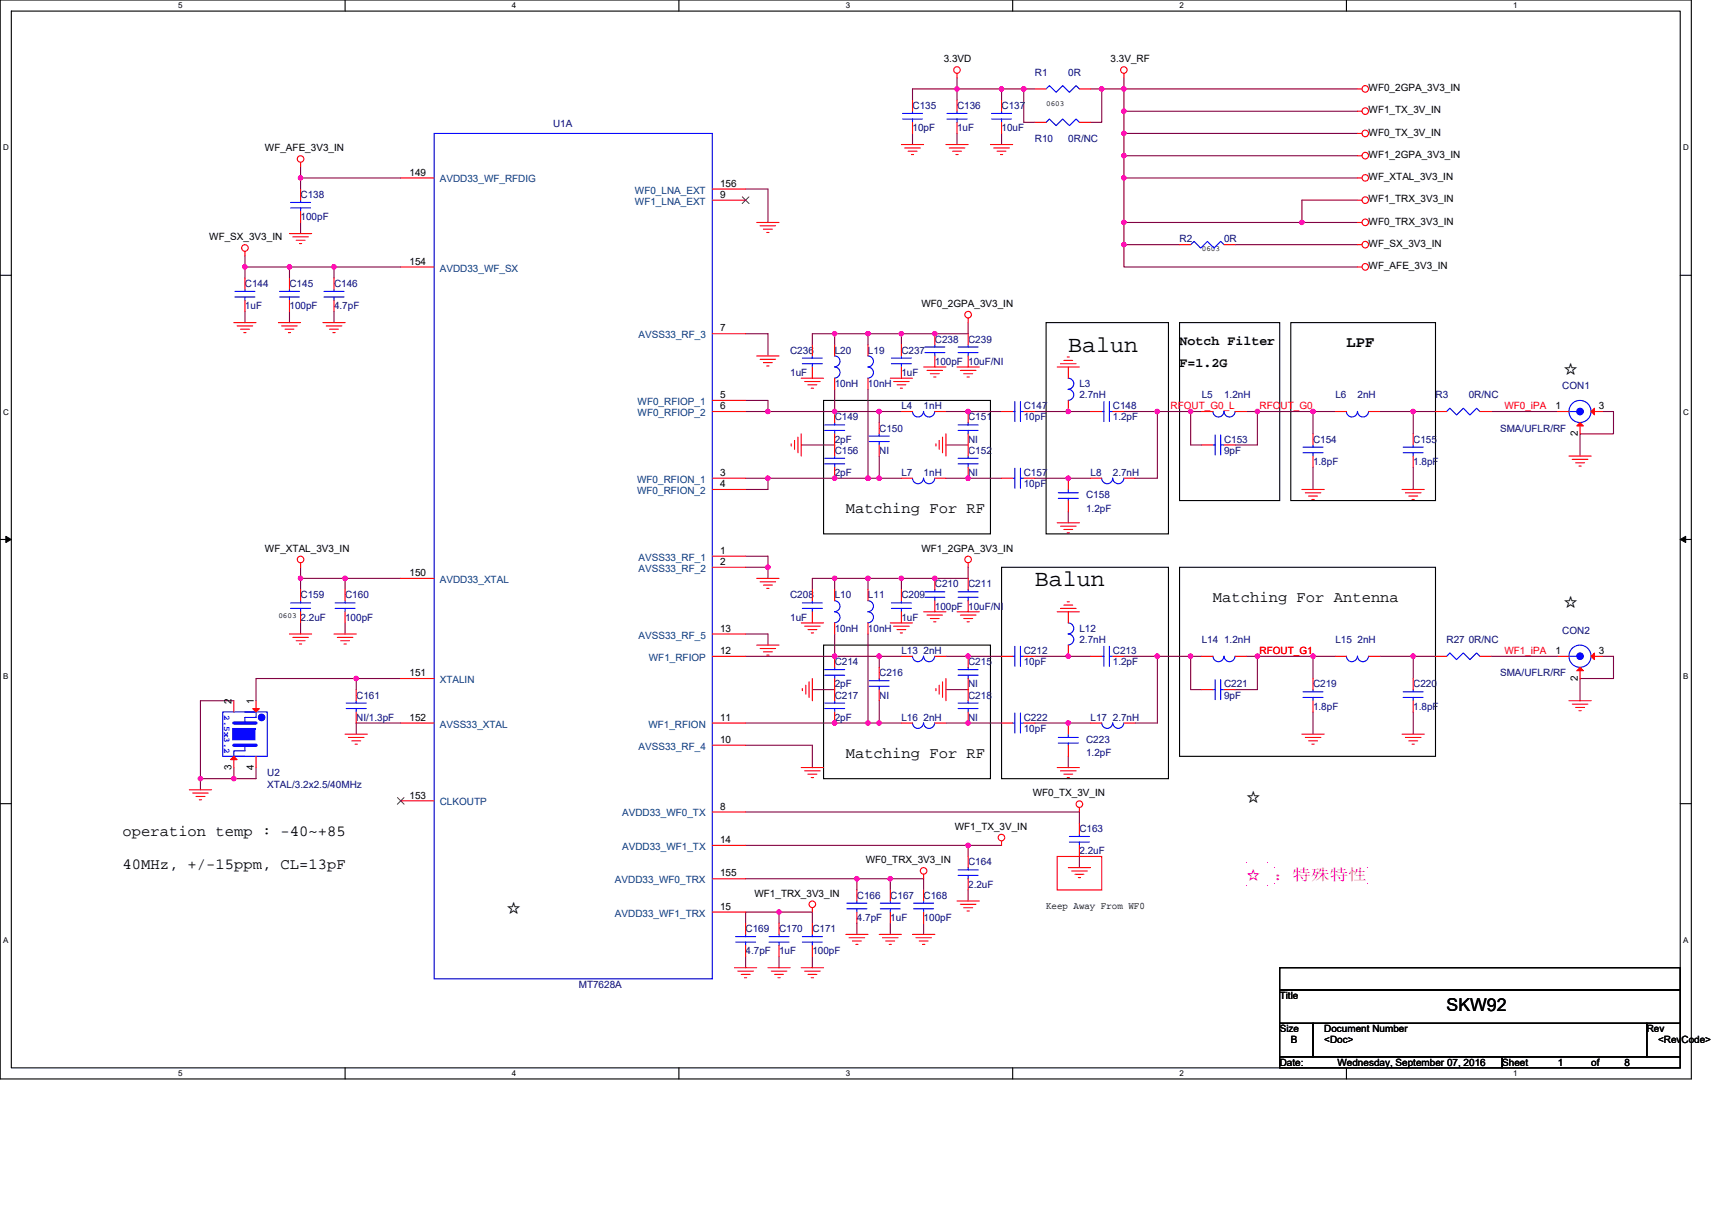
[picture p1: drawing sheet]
<svg xmlns="http://www.w3.org/2000/svg" width="297mm" height="210mm" viewBox="0 0 297 210" stroke-linecap="round" stroke-linejoin="round" font-family="sans-serif">
<path d="M0 0h293.5v187.2h-293.5zM2 1.9h289.5v183.4h-289.5z" fill="none" stroke="#000" stroke-width=".19"/>
<g fill="#fff">
<path d="M30.9 .2h.8v1.6h-.8z"/>
<path d="M30.9 185.5h.8v1.6h-.8z"/>
</g>
<path d="M59.9 0v1.9M59.9 185.3v1.9" fill="none" stroke="#000" stroke-width=".19"/>
<g fill="#fff">
<path d="M88.8 .2h.8v1.6h-.8z"/>
<path d="M88.8 185.5h.8v1.6h-.8z"/>
</g>
<path d="M117.8 0v1.9M117.8 185.3v1.9" fill="none" stroke="#000" stroke-width=".19"/>
<g fill="#fff">
<path d="M146.7 .2h.8v1.6h-.8z"/>
<path d="M146.7 185.5h.8v1.6h-.8z"/>
</g>
<path d="M175.7 0v1.9M175.7 185.3v1.9" fill="none" stroke="#000" stroke-width=".19"/>
<g fill="#fff">
<path d="M204.7 .2h.7v1.6h-.7z"/>
<path d="M204.7 185.5h.7v1.6h-.7z"/>
</g>
<path d="M233.6 0v1.9M233.6 185.3v1.9" fill="none" stroke="#000" stroke-width=".19"/>
<g fill="#fff">
<path d="M262.6 .2h.7v1.6h-.7z"/>
<path d="M262.6 185.5h.7v1.6h-.7z"/>
<path d="M.5 24.8h1v1.6h-1z"/>
<path d="M292 24.8h1v1.6h-1z"/>
<path d="M.5 70.7h1v1.5h-1z"/>
<path d="M292 70.7h1v1.5h-1z"/>
</g>
<path d="M0 47.8h2M291.5 47.8h2" fill="none" stroke="#000" stroke-width=".19"/>
<g fill="#fff">
<path d="M.5 116.5h.9v1.6h-.9z"/>
<path d="M292 116.5h.9v1.6h-.9z"/>
</g>
<path d="M0 93.6h2M291.5 93.6h2" fill="none" stroke="#000" stroke-width=".19"/>
<path d="M1 93.1l1 .5-1 .5zM291.5 93.6l1-.5v1z" fill="#000" stroke="#000" stroke-width=".17"/>
<g fill="#fff">
<path d="M.5 162.4h.9v1.5h-.9z"/>
<path d="M292 162.4h.9v1.5h-.9z"/>
</g>
<path d="M181.5 56h21.2v36.6h-21.2zM204.7 56h17.3v30.9h-17.3zM224 56h25.1v30.9h-25.1zM142.9 69.5h28.9v23.1h-28.9zM173.8 98.4h28.9v36.7h-28.9zM204.7 98.4h44.4v32.9h-44.4zM142.9 112h28.9v23.1h-28.9zM0 139.5h2M291.5 139.5h2" fill="none" stroke="#000" stroke-width=".19"/>
<path d="M183.4 148.6h7.8v5.8h-7.8z" fill="none" stroke="#f00" stroke-width=".19"/>
<g fill="#f0f">
<path d="M216.2 149.5h.1v.2h-.1z"/>
<path d="M219.8 149.5h.2v.2h-.2z"/>
<path d="M219.8 153.6h.2v.1h-.2z"/>
<path d="M216.2 153.6h.1v.1h-.1z"/>
<path d="M221 150.5h.1v.1h-.1z"/>
<path d="M237.2 150.5h.2v.1h-.2z"/>
<path d="M237.2 153.2h.2v.2h-.2z"/>
<path d="M221 153.2h.1v.2h-.1z"/>
</g>
<g fill="none" stroke="#800040" stroke-width=".19">
<path d="M166 13.5v1.9h7.8M166 17.4v-2h-7.7v2M173.8 15.4h3.8M173.8 15.4v2M177.6 15.4v5.8h2M177.6 15.4h2M189.2 15.4h2v5.8h-2M191.2 15.4h3.8M195 13.5v1.9M195 15.4v3.9h40.5M195 19.3v3.9h40.5M195 15.4h40.5"/>
<path d="M52.2 38.6v1.9M52.2 29v3.8M52.2 30.9h17.3M129.4 32.8h3.8v5.8M158.3 23.2v1.9M166 23.2v1.9M173.8 23.2v1.9M195 23.2v3.8h40.5M195 27v3.9h40.5M195 30.9v7.7h30.9M195 38.6v3.9h9.7M225.9 38.6h9.6"/>
<path d="M235.5 34.7h-9.6v3.9M42.5 54v2M42.5 46.3v2M42.5 44.4v1.9h7.7M50.2 54v2M50.2 46.3h7.8v2M50.2 46.3v2M58 46.3h11.5M58 54v2M129.4 57.9h3.8v3.9M144.8 57.9h-3.9v1.9M144.8 57.9v1.9"/>
<path d="M144.8 57.9h5.8M150.6 57.9h5.8M150.6 57.9v1.9M156.4 57.9v1.9M168 56v1.9h-11.6M195 42.5v3.8h40.5M214.3 42.5h21.2M129.4 69.5h3.8v1.9M129.4 71.4h3.8M133.2 71.4h11.6M139 77.2h5.8M144.8 67.6v3.8"/>
<path d="M144.8 71.4h7.7M150.6 67.6v15.4M152.5 71.4h3.9M152.5 71.4v1.9M152.5 79.1v3.9h-1.9M164.1 77.2h3.9M164.1 71.4h9.7M179.6 71.4h9.6M195 71.4h5.8M200.8 71.4v11.6h-3.9M200.8 71.4h5.8M206.6 71.4v5.8h1.9"/>
<path d="M206.6 71.4h1.9M216.2 71.4h2M218.2 71.4h9.6M218.2 71.4v5.8h-3.9M227.8 71.4h3.9M227.8 71.4v3.9M239.4 71.4h5.8M245.2 71.4h3.9M245.2 71.4v3.9M258.7 71.4h11.6M278 71.4h1.9v3.9h-5.8v3.8M52.2 98.4v2h7.7"/>
<path d="M129.4 96.5h3.8v1.9M129.4 98.4h3.8M129.4 83h3.8v1.9h-3.8M133.2 98.4v2M150.6 83h-17.4M152.5 83h3.9M168 98.4v2h-11.6M173.8 83h-9.7M185.4 88.8v1.9M189.2 83h-9.6M227.8 81.1v3.8M245.2 81.1v3.8"/>
<path d="M52.2 108.1v1.9M52.2 100.4v1.9M59.9 108.1v1.9M59.9 100.4v1.9M59.9 100.4h9.6M61.8 117.8h7.7M61.8 117.8v1.9M61.8 117.8h-17.4v3.8M129.4 110h3.8v2M129.4 113.9h15.4M140.9 119.7h3.9M144.8 113.9h7.7"/>
<path d="M144.8 100.4v1.9M144.8 100.4h-3.9v1.9M144.8 100.4h5.8M144.8 110v3.9M150.6 100.4h5.8M150.6 100.4v1.9M150.6 110v15.5M152.5 113.9h3.9M152.5 113.9v1.9M156.4 100.4v1.9M164.1 119.7h3.9M164.1 113.9h9.7"/>
<path d="M179.6 113.9h9.6M195 113.9h5.8M200.8 113.9v11.6h-3.9M200.8 113.9h5.8M206.6 113.9v5.8h1.9M206.6 113.9h1.9M216.2 113.9h2M218.2 113.9h9.6M218.2 113.9v5.8h-3.9M227.8 113.9v3.9M227.8 113.9h3.9M239.4 113.9h5.8"/>
<path d="M245.2 113.9h3.9M245.2 113.9v3.9M258.7 113.9h11.6M278 113.9h1.9v3.9h-5.8v3.8M34.8 135.1v2M34.8 135.1h5.8M40.6 133.2v1.9h3.8v-1.9M40.6 121.6h-5.8v13.5M69.5 125.5h-7.7v1.9M129.4 129.3h11.5v3.9M129.4 125.5h21.2M152.5 121.6v3.9h-1.9"/>
<path d="M152.5 125.5h3.9M164.1 125.5h9.7M179.6 125.5h9.6M185.4 131.3v1.9M227.8 123.5v3.9M245.2 123.5v3.9M129.4 140.9h57.9v2M129.4 146.7h38.6M129.4 152.5h19.3M135.2 158.3h-5.8v1.9M135.2 158.3v1.9M135.2 158.3h5.7v1.9"/>
<path d="M148.7 152.5v1.9M148.7 152.5h5.8M154.5 152.5v1.9M154.5 152.5h5.7v1.9M168 146.7v1.9M168 154.4v2M168 146.7h5.8M187.3 148.6v2M129.4 166v1.9M135.2 166v1.9M140.9 166v1.9M148.7 160.2v2"/>
<path d="M154.5 160.2v2M160.2 160.2v2"/>
</g>
<g fill="#f0f" stroke="#f0f" stroke-width=".19">
<circle cx="135.2" cy="158.3" r=".38"/>
<circle cx="154.5" cy="152.5" r=".38"/>
<circle cx="168" cy="146.7" r=".38"/>
<circle cx="152.5" cy="113.9" r=".38"/>
<circle cx="144.8" cy="113.9" r=".38"/>
<circle cx="150.6" cy="125.5" r=".38"/>
<circle cx="144.8" cy="125.5" r=".38"/>
<circle cx="152.5" cy="125.5" r=".38"/>
<circle cx="168" cy="113.9" r=".38"/>
<circle cx="168" cy="125.5" r=".38"/>
<circle cx="185.3" cy="113.9" r=".38"/>
<circle cx="200.8" cy="113.9" r=".38"/>
<circle cx="206.6" cy="113.9" r=".38"/>
<circle cx="218.2" cy="113.9" r=".38"/>
<circle cx="148.7" cy="152.5" r=".38"/>
<circle cx="245.2" cy="113.9" r=".38"/>
<circle cx="227.8" cy="113.9" r=".38"/>
<circle cx="185.3" cy="125.5" r=".38"/>
<circle cx="150.6" cy="100.4" r=".38"/>
<circle cx="144.8" cy="100.4" r=".38"/>
<circle cx="162.2" cy="100.4" r=".38"/>
<circle cx="156.4" cy="100.4" r=".38"/>
<circle cx="133.2" cy="98.4" r=".38"/>
<circle cx="152.5" cy="71.4" r=".38"/>
<circle cx="144.8" cy="71.4" r=".38"/>
<circle cx="150.6" cy="83" r=".38"/>
<circle cx="144.8" cy="83" r=".38"/>
<circle cx="152.5" cy="83" r=".38"/>
<circle cx="168" cy="71.4" r=".38"/>
<circle cx="168" cy="83" r=".38"/>
<circle cx="185.3" cy="71.4" r=".38"/>
<circle cx="200.8" cy="71.4" r=".38"/>
<circle cx="206.6" cy="71.4" r=".38"/>
<circle cx="218.2" cy="71.4" r=".38"/>
<circle cx="133.2" cy="71.4" r=".38"/>
<circle cx="227.8" cy="71.4" r=".38"/>
<circle cx="185.3" cy="83" r=".38"/>
<circle cx="150.6" cy="57.9" r=".38"/>
<circle cx="144.8" cy="57.9" r=".38"/>
<circle cx="162.2" cy="57.9" r=".38"/>
<circle cx="156.4" cy="57.9" r=".38"/>
<circle cx="133.2" cy="83" r=".38"/>
<circle cx="52.1" cy="30.9" r=".38"/>
<circle cx="57.9" cy="46.3" r=".38"/>
<circle cx="42.5" cy="46.3" r=".38"/>
<circle cx="50.2" cy="46.3" r=".38"/>
<circle cx="59.9" cy="100.4" r=".38"/>
<circle cx="52.1" cy="100.4" r=".38"/>
<circle cx="61.8" cy="117.7" r=".38"/>
<circle cx="40.6" cy="135.1" r=".38"/>
<circle cx="34.8" cy="135.1" r=".38"/>
<circle cx="245.2" cy="71.4" r=".38"/>
<circle cx="177.6" cy="15.4" r=".38"/>
<circle cx="166" cy="15.4" r=".38"/>
<circle cx="195" cy="15.4" r=".38"/>
<circle cx="191.1" cy="15.4" r=".38"/>
<circle cx="195" cy="19.3" r=".38"/>
<circle cx="195" cy="23.1" r=".38"/>
<circle cx="195" cy="27" r=".38"/>
<circle cx="195" cy="30.9" r=".38"/>
<circle cx="195" cy="38.6" r=".38"/>
<circle cx="225.9" cy="38.6" r=".38"/>
<circle cx="195" cy="42.4" r=".38"/>
<circle cx="173.8" cy="15.4" r=".38"/>
</g>
<g fill="none" stroke="#f00" stroke-width=".19">
<path d="M158.3 17.4v1.9M166 12.7v.8M166 17.4v1.9M173.8 17.4v1.9M179.6 15.4h1.9M187.3 15.4h1.9M195 12.7v.8M235.5 15.4h.8M235.5 19.3h.8M52.2 28.2v.8M52.2 32.8v1.9M52.2 36.7v1.9"/>
<path d="M69.5 30.9h5.8M123.6 32.8h5.8M123.6 34.7h5.8M131.3 38.6h3.9M131.9 39.2h2.7M132.5 39.8h1.5M156.4 25.1h3.8M157 25.7h2.7M157.6 26.2h1.5M158.1 26.8h.4M158.3 21.2v2M164.1 25.1h3.9"/>
<path d="M164.7 25.7h2.7M165.3 26.2h1.5M165.9 26.8h.3M166 21.2v2M171.8 25.1h3.9M172.4 25.7h2.7M173 26.2h1.5M173.6 26.8h.4M173.8 21.2v2M179.6 21.2h1.9M187.3 21.2h1.9M235.5 23.2h.8"/>
<path d="M235.5 30.9h.8M235.5 27h.8M235.5 38.6h.8M235.5 34.7h.8M40.6 56h3.8M41.1 56.6h2.8M41.7 57.1h1.6M42.3 57.7h.4M42.5 43.6v.8M42.5 48.3v1.9M42.5 52.1v1.9M48.3 56h3.9"/>
<path d="M48.9 56.6h2.7M49.5 57.1h1.5M50 57.7h.4M50.2 40.5h3.9M50.2 48.3v1.9M50.2 52.1v1.9M50.8 41.1h2.7M51.4 41.7h1.5M52 42.3h.3M56 56h3.9M56.6 56.6h2.7M57.2 57.1h1.5"/>
<path d="M57.8 57.7h.3M58 48.3v1.9M58 52.1v1.9M69.5 46.3h5.8M123.6 57.9h5.8M133 40.3h.4M140.9 59.8v2M144.8 59.8v2M150.6 59.8v2M156.4 59.8v2M162.2 57.9v1.9M168 55.2v.8"/>
<path d="M168 57.9v1.9M204.7 42.5h1.9M212.4 42.5h1.9M235.5 42.5h.8M235.5 46.3h.8M123.6 69.5h5.8M123.6 71.4h5.8M131.3 61.8h3.9M131.9 62.4h2.7M132.5 62.9h1.5M133 63.5h.4M137.3 77v.4"/>
<path d="M137.9 76.4v1.6M138.4 75.9v2.7M139 65.6h3.9M139 75.3v3.8M139.6 66.2h2.7M140.2 66.8h1.5M140.8 67.4h.4M140.9 63.7v1.9M144.8 65.6v2M144.8 75.3v3.8M144.8 71.4v1.9M150.6 65.6v2"/>
<path d="M152.5 73.3v2M152.5 77.2v1.9M154.5 65.6h3.8M155 66.2h2.8M155.6 66.8h1.6M156.2 67.4h.4M156.4 71.4h1.9M156.4 63.7v1.9M160.2 63.7h3.9M160.8 64.3h2.7M161.4 64.9h1.6M162 65.4h.4"/>
<path d="M162.2 61.8v1.9M162.2 71.4h1.9M162.4 77v.4M163 76.4v1.6M163.5 75.9v2.7M164.1 75.3v3.8M166 63.7h3.9M166.6 64.3h2.7M167.2 64.9h1.6M167.8 65.4h.4M168 61.8v1.9M168 75.3v3.8"/>
<path d="M168 71.4v1.9M173.8 71.4h1.9M177.6 71.4h2M183.4 63.7h3.9M184 63.1h2.7M184.6 62.5h1.5M185.2 62h.3M185.4 69.5v1.9M185.4 63.7v1.9M189.2 71.4h2M193.1 71.4h1.9M208.5 71.4h2"/>
<path d="M208.5 77.2h2M212.4 77.2h1.9M214.3 71.4h1.9M227.8 75.3v1.9M227.8 79.1v2M231.7 71.4h1.9M237.5 71.4h1.9M245.2 75.3v1.9M245.2 79.1v2M249.1 71.4h1.9M256.8 71.4h1.9M270.3 71.4h1.9"/>
<path d="M272.2 79.1h3.9M272.8 79.7h2.7M274.1 73.3v2M276.1 71.4h1.9M52.2 97.7v.7M123.6 83h5.8M123.6 84.9h5.8M123.6 96.5h5.8M123.6 98.4h5.8M144.8 81.1v1.9M156.4 83h1.9M162.2 83h1.9"/>
<path d="M168 97.7v.7M168 81.1v1.9M173.8 83h1.9M177.6 83h2M183.4 90.7h3.9M184 91.3h2.7M184.6 91.9h1.5M185.2 92.5h.3M185.4 86.9v1.9M185.4 83v1.9M189.2 83h2M195 83h1.9"/>
<path d="M225.9 84.9h3.9M226.5 85.5h2.7M227.1 86.1h1.5M227.6 86.7h.4M243.3 84.9h3.8M243.8 85.5h2.7M244.4 86.1h1.6M245 86.7h.4M273.4 80.3h1.5M274 80.9h.3M50.2 110h3.9M50.8 110.6h2.7"/>
<path d="M51.4 111.2h1.5M52 111.8h.3M52.2 102.3v1.9M52.2 106.2v1.9M58 110h3.8M58.5 110.6h2.7M59.1 111.2h1.5M59.7 111.8h.4M59.9 102.3v1.9M59.9 106.2v1.9M61.8 119.7v1.9M69.5 117.8h5.8"/>
<path d="M69.5 100.4h5.8M123.6 110h5.8M123.6 113.9h5.8M131.3 100.4h3.9M131.3 112h3.9M131.9 101h2.7M131.9 112.5h2.7M132.5 101.5h1.5M132.5 113.1h1.5M133 102.1h.4M133 113.7h.4M139 108.1h3.9"/>
<path d="M139.2 119.5v.4M139.6 108.7h2.7M139.8 118.9v1.6M140.2 109.3h1.5M140.4 118.3v2.7M140.8 109.8h.4M140.9 117.8v3.8M140.9 102.3v1.9M140.9 106.2v1.9M144.8 117.8v3.8M144.8 113.9v1.9M144.8 108.1v1.9"/>
<path d="M144.8 102.3v1.9M150.6 108.1v1.9M150.6 102.3v1.9M152.5 115.8v2M152.5 119.7v1.9M154.5 108.1h3.8M155 108.7h2.8M155.6 109.3h1.6M156.2 109.8h.4M156.4 113.9h1.9M156.4 102.3v1.9M156.4 106.2v1.9"/>
<path d="M160.2 106.2h3.9M160.8 106.7h2.7M161.4 107.3h1.6M162 107.9h.4M162.2 100.4v1.9M162.2 104.2v2M162.2 113.9h1.9M162.4 119.5v.4M163 118.9v1.6M163.5 118.3v2.7M164.1 117.8v3.8M166 106.2h3.9"/>
<path d="M166.6 106.7h2.7M167.2 107.3h1.6M167.8 107.9h.4M168 100.4v1.9M168 104.2v2M168 117.8v3.8M168 113.9v1.9M173.8 113.9h1.9M177.6 113.9h2M183.4 106.2h3.9M184 105.6h2.7M184.6 105h1.5"/>
<path d="M185.2 104.4h.3M185.4 112v1.9M185.4 106.2v1.9M189.2 113.9h2M193.1 113.9h1.9M208.5 113.9h2M208.5 119.7h2M212.4 119.7h1.9M214.3 113.9h1.9M227.8 117.8v1.9M231.7 113.9h1.9M237.5 113.9h1.9"/>
<path d="M245.2 117.8v1.9M249.1 113.9h1.9M256.8 113.9h1.9M270.3 113.9h1.9M274.1 115.8v2M276.1 113.9h1.9M32.8 137.1h3.9M33.4 137.6h2.7M34 138.2h1.6M34.6 138.8h.4M40.6 121.6v1.9M40.6 131.3v1.9"/>
<path d="M44.4 121.6v1.9M44.4 131.3v1.9M59.9 127.4h3.8M60.4 128h2.8M61 128.6h1.6M61.6 129.1h.4M61.8 123.5v2M69.5 139h5.8M69.5 125.5h5.8M123.6 125.5h5.8M123.6 129.3h5.8M139 133.2h3.9"/>
<path d="M139.6 133.8h2.7M140.2 134.3h1.5M140.8 134.9h.4M144.8 123.5v2M156.4 125.5h1.9M162.2 125.5h1.9M168 123.5v2M173.8 125.5h1.9M177.6 125.5h2M183.4 133.2h3.9M184 133.8h2.7M184.6 134.3h1.5"/>
<path d="M185.2 134.9h.3M185.4 129.3v2M185.4 125.5v1.9M189.2 125.5h2M195 125.5h1.9M225.9 127.4h3.9M226.5 128h2.7M227.1 128.6h1.5M227.6 129.1h.4M227.8 121.6v1.9M243.3 127.4h3.8M243.8 128h2.7"/>
<path d="M244.4 128.6h1.6M245 129.1h.4M245.2 121.6v1.9M272.2 121.6h3.9M272.8 122.2h2.7M273.4 122.8h1.5M274 123.3h.3M123.6 140.9h5.8M123.6 146.7h5.8M123.6 152.5h5.8M123.6 158.3h5.8M140.9 157.5v.8"/>
<path d="M148.7 154.4v2M148.7 158.3v1.9M154.5 154.4v2M154.5 158.3v1.9M160.2 151.7v.8M160.2 154.4v2M160.2 158.3v1.9M166 156.4h3.9M166.6 156.9h2.7M167.2 157.5h1.6M167.8 158.1h.4M168 148.6v2"/>
<path d="M168 152.5v1.9M173.8 145.9v.8M185.4 150.6h3.8M185.9 151.2h2.7M186.5 151.7h1.6M187.1 152.3h.4M187.3 142.9v1.9M187.3 146.7v1.9M187.3 140.1v.8M127.4 167.9h3.9M128 168.5h2.7M128.6 169.1h1.6"/>
<path d="M129.2 169.7h.4M129.4 160.2v2M129.4 164.1v1.9M133.2 167.9h3.9M133.8 168.5h2.7M134.4 169.1h1.5M135 169.7h.4M135.2 160.2v2M135.2 164.1v1.9M139 167.9h3.9M139.6 168.5h2.7M140.2 169.1h1.5"/>
<path d="M140.8 169.7h.4M140.9 160.2v2M140.9 164.1v1.9M146.7 162.2h3.9M147.3 162.7h2.7M147.9 163.3h1.6M148.5 163.9h.4M152.5 162.2h3.9M153.1 162.7h2.7M153.7 163.3h1.5M154.3 163.9h.4M158.3 162.2h3.9"/>
<path d="M158.9 162.7h2.7M159.5 163.3h1.5M160.1 163.9h.4"/>
<circle cx="166" cy="12.1" r=".57"/>
<circle cx="195" cy="12.1" r=".57"/>
<circle cx="236.9" cy="19.3" r=".57"/>
<circle cx="236.9" cy="15.4" r=".57"/>
<circle cx="52.2" cy="27.6" r=".57"/>
<circle cx="236.9" cy="27" r=".57"/>
<circle cx="236.9" cy="23.2" r=".57"/>
<circle cx="236.9" cy="34.7" r=".57"/>
<circle cx="236.9" cy="38.6" r=".57"/>
<circle cx="236.9" cy="30.9" r=".57"/>
<circle cx="42.5" cy="43" r=".57"/>
<circle cx="168" cy="54.6" r=".57"/>
<circle cx="236.9" cy="42.5" r=".57"/>
<circle cx="236.9" cy="46.3" r=".57"/>
<circle cx="52.2" cy="97.1" r=".57"/>
<circle cx="168" cy="97.1" r=".57"/>
<circle cx="187.3" cy="139.5" r=".57"/>
<circle cx="140.9" cy="156.9" r=".57"/>
<circle cx="160.3" cy="151.1" r=".57"/>
<circle cx="173.8" cy="145.3" r=".57"/>
</g>
<path d="M222 167.9h69.5v3.9h-69.5zM222 171.8h69.5v5.8h-69.5zM222 177.6h5.8v5.8h-5.8zM227.8 177.6h57.9v5.8h-57.9zM285.7 177.6h5.8v5.8h-5.8zM222 183.4h38.6v1.9h-38.6zM260.6 183.4h30.9v1.9h-30.9z" fill="none" stroke="#000" stroke-width=".19"/>
<g fill="none" stroke="#00f" stroke-width=".19">
<path d="M156.6 19.7h3.5M158.3 19.3v.4M164.3 19.7h3.5M166 19.3v.4M172 19.7h3.5M173.8 19.3v.4M181.5 15.4l.6-.5 1.1 1.1 1.2-1.1 1.1 1.1 1.2-1.1 .6 .5M50.4 36.1h3.5M50.4 35.1h3.5M52.2 34.7v.4M52.2 36.1v.6M75.3 23.2h48.3v146.7h-48.3z"/>
<path d="M156.6 20.7h3.5M158.3 20.7v.5M164.3 20.7h3.5M166 20.7v.5M172 20.7h3.5M173.8 20.7v.5M181.5 21.2l.6-.5 1.1 1.1 1.2-1.1 1.1 1.1 1.2-1.1 .6 .5M40.8 51.5h3.4M40.8 50.6h3.4M42.5 50.2v.4M42.5 51.5v.6M48.5 51.5h3.5"/>
<path d="M48.5 50.6h3.5M50.2 50.2v.4M50.2 51.5v.6M56.2 51.5h3.5M56.2 50.6h3.5M58 50.2v.4M58 51.5v.6M162.2 59.8v.4M168 59.8v.4M206.6 42.5l.6-.6 1.1 1.2 1.2-1.2 1.1 1.2 1.2-1.2 .6 .6M139.2 63.1h3.5M139.2 62.1h3.5"/>
<path d="M140.9 61.8v.3M140.9 63.1v.6M143.1 79.5h3.5M143.1 74.7h3.5M143.1 73.7h3.5M144.8 61.8a.96 .96 0 0 1 1 .9 .96 .96 0 0 1-1 1 .96 .96 0 0 1 1 1 .96 .96 0 0 1-1 .9M144.8 79.1v.4M144.8 73.3v.4M144.8 74.7v.6M150.6 61.8a.96 .96 0 0 1 1 .9 .96 .96 0 0 1-1 1 .96 .96 0 0 1 1 1 .96 .96 0 0 1-1 .9M150.8 76.6h3.5M150.8 75.7h3.5"/>
<path d="M152.5 75.3v.4M152.5 76.6v.6M154.7 63.1h3.4M154.7 62.1h3.4M156.4 61.8v.3M156.4 63.1v.6M158.3 71.4a.95 .95 0 0 0 1 1 .95 .95 0 0 0 .9-1 .97 .97 0 0 0 1 1 .97 .97 0 0 0 1-1M160.5 61.2h3.4M160.5 60.2h3.4M162.2 61.2v.6M166.2 61.2h3.5M166.2 60.2h3.5"/>
<path d="M166.2 79.5h3.5M166.2 74.7h3.5M166.2 73.7h3.5M168 61.2v.6M168 79.1v.4M168 73.3v.4M168 74.7v.6M175.7 71.4h.4M176.1 69.7v3.5M177.1 71.4h.5M177.1 69.7v3.5M185.3 67.6a.95 .95 0 0 1 1 .9 .95 .95 0 0 1-1 1"/>
<path d="M185.3 65.6a.95 .95 0 0 1 1 1 .95 .95 0 0 1-1 .9M191.2 71.4h.3M191.5 69.7v3.5M192.5 71.4h.6M192.5 69.7v3.5M210.5 71.4a.95 .95 0 0 0 .9 1 .95 .95 0 0 0 1-1 .96 .96 0 0 0 .9 1 .96 .96 0 0 0 1-1M210.5 77.2h.3M210.8 75.5v3.5M211.8 77.2h.6M211.8 75.5v3.5M226.1 78.6h3.4M226.1 77.6h3.4"/>
<path d="M227.8 77.2v.4M227.8 78.6v.5M233.6 71.4a.95 .95 0 0 0 1 1 .95 .95 0 0 0 .9-1 .96 .96 0 0 0 1 1 .96 .96 0 0 0 .9-1M243.5 78.6h3.4M243.5 77.6h3.4M245.2 77.2v.4M245.2 78.6v.5M251 71.4l.6-.6 1.1 1.2 1.2-1.2 1.1 1.2 1.2-1.2 .6 .6M272.2 71.4h1.4M143.1 80.5h3.5M144.8 80.5v.6M158.3 83a.95 .95 0 0 0 1 .9 .95 .95 0 0 0 .9-.9 .97 .97 0 0 0 1 .9 .97 .97 0 0 0 1-.9"/>
<path d="M166.2 80.5h3.5M168 80.5v.6M175.7 83h.4M176.1 81.3v3.4M177.1 83h.5M177.1 81.3v3.4M183.6 85.5h3.5M183.6 86.5h3.5M185.4 86.5v.4M185.4 84.9v.6M191.2 83a.95 .95 0 0 0 .9 .9 .95 .95 0 0 0 1-.9 .96 .96 0 0 0 .9 .9 .96 .96 0 0 0 1-.9M50.4 105.6h3.5"/>
<path d="M50.4 104.6h3.5M52.2 104.2v.4M52.2 105.6v.6M58.1 105.6h3.5M58.1 104.6h3.5M59.9 104.2v.4M59.9 105.6v.6M139.2 105.6h3.5M139.2 104.6h3.5M140.9 104.2v.4M140.9 105.6v.6M143.1 117.2h3.5"/>
<path d="M143.1 116.2h3.5M144.8 106.2a.95 .95 0 0 1 1 .9 .95 .95 0 0 1-1 1M144.8 104.2a.95 .95 0 0 1 1 1 .95 .95 0 0 1-1 1M144.8 115.8v.4M144.8 117.2v.6M150.6 106.2a.95 .95 0 0 1 1 .9 .95 .95 0 0 1-1 1M150.6 104.2a.95 .95 0 0 1 1 1 .95 .95 0 0 1-1 1M150.8 119.1h3.5M150.8 118.1h3.5M152.5 117.8v.3M152.5 119.1v.6M154.7 105.6h3.4"/>
<path d="M154.7 104.6h3.4M156.4 104.2v.4M156.4 105.6v.6M158.3 113.9a.95 .95 0 0 0 1 .9 .95 .95 0 0 0 .9-.9 .97 .97 0 0 0 1 .9 .97 .97 0 0 0 1-.9M160.5 103.7h3.4M160.5 102.7h3.4M162.2 102.3v.4M162.2 103.7v.5M166.2 103.7h3.5M166.2 102.7h3.5M166.2 117.2h3.5M166.2 116.2h3.5"/>
<path d="M168 102.3v.4M168 103.7v.5M168 115.8v.4M168 117.2v.6M175.7 113.9h.4M176.1 112.2v3.4M177.1 113.9h.5M177.1 112.2v3.4M185.3 110a.95 .95 0 0 1 1 1 .95 .95 0 0 1-1 .9M185.3 108.1a.95 .95 0 0 1 1 1 .95 .95 0 0 1-1 .9M191.2 113.9h.3M191.5 112.2v3.4"/>
<path d="M192.5 113.9h.6M192.5 112.2v3.4M210.5 113.9a.95 .95 0 0 0 .9 .9 .95 .95 0 0 0 1-.9 .96 .96 0 0 0 .9 .9 .96 .96 0 0 0 1-.9M210.5 119.7h.3M210.8 117.9v3.5M211.8 119.7h.6M211.8 117.9v3.5M227.8 119.7v.4M233.6 113.9a.95 .95 0 0 0 1 .9 .95 .95 0 0 0 .9-.9 .96 .96 0 0 0 1 .9 .96 .96 0 0 0 .9-.9M245.2 119.7v.4M251 113.9l.6-.6 1.1 1.2 1.2-1.2 1.1 1.2 1.2-1.2 .6 .6M272.2 113.9h1.4"/>
<path d="M38.6 123.5h7.8v7.8h-7.8zM42.5 123.5h1.9v1h-1.9v1M42.5 129.3v1h-1.9v1h1.9M60.1 123h3.4M60.1 122h3.4M61.8 121.6v.4M61.8 123v.5M143.1 123h3.5M143.1 122h3.5M144.8 121.6v.4M144.8 123v.5M158.3 125.5a.95 .95 0 0 0 1 .9 .95 .95 0 0 0 .9-.9 .97 .97 0 0 0 1 .9 .97 .97 0 0 0 1-.9"/>
<path d="M166.2 123h3.5M166.2 122h3.5M168 121.6v.4M168 123v.5M175.7 125.5h.4M176.1 123.7v3.5M177.1 125.5h.5M177.1 123.7v3.5M183.6 128h3.5M183.6 128.9h3.5M185.4 128.9v.4M185.4 127.4v.6"/>
<path d="M191.2 125.5a.95 .95 0 0 0 .9 .9 .95 .95 0 0 0 1-.9 .96 .96 0 0 0 .9 .9 .96 .96 0 0 0 1-.9M226.1 121h3.4M226.1 120.1h3.4M227.8 121v.6M243.5 121h3.4M243.5 120.1h3.4M245.2 121v.6M146.9 157.7h3.5M146.9 156.7h3.5M148.7 156.4v.3M148.7 157.7v.6M152.7 157.7h3.5"/>
<path d="M152.7 156.7h3.5M154.5 156.4v.3M154.5 157.7v.6M158.5 157.7h3.5M158.5 156.7h3.5M160.2 156.4v.3M160.2 157.7v.6M166.2 151.9h3.5M166.2 151h3.5M168 150.6v.4M168 151.9v.6M185.5 146.1h3.5"/>
<path d="M185.5 145.2h3.5M187.3 144.8v.4M187.3 146.1v.6M127.6 163.5h3.5M127.6 162.5h3.5M129.4 162.2v.3M129.4 163.5v.6M133.4 163.5h3.5M133.4 162.5h3.5M135.2 162.2v.3M135.2 163.5v.6M139.2 163.5h3.5"/>
<path d="M139.2 162.5h3.5M140.9 162.2v.3M140.9 163.5v.6"/>
<circle cx="274.1" cy="71.4" r="1.92"/>
<circle cx="274.1" cy="113.9" r="1.92"/>
</g>
<g fill="#00f" stroke="#00f" stroke-width=".19">
<path d="M40.4 126.4v2h3.8v-2z" fill-rule="evenodd"/>
<circle cx="45.4" cy="124.5" r=".57"/>
<circle cx="274.1" cy="71.4" r=".57"/>
<circle cx="274.1" cy="113.9" r=".57"/>
</g>
<path d="M40.6 125.5h3.8M40.6 129.3h3.8" fill="none" stroke="#00f" stroke-width=".57"/>
<g fill="#f00" stroke="#f00" stroke-width=".19">
<path d="M43.9 123h1.1l-.6 .5z"/>
<path d="M40 131.8l.6-.5 .5 .5z"/>
<path d="M273.6 73.9l.5-.6 .6 .6z"/>
<path d="M276.1 71.4l.5-.6v1.2z"/>
<path d="M273.6 116.4l.5-.6 .6 .6z"/>
<path d="M276.1 113.9l.5-.6v1.2z"/>
</g>
<path d="M128.8 34.2l1.2 1.1M129.9 34.2l-1.1 1.1M69 138.4l1.1 1.2M70.1 138.4l-1.2 1.2" fill="none" stroke="#804000" stroke-width=".17"/>
<g font-size="4">
<text x="185.4" y="61.2">Balun</text>
<text x="179.6" y="101.7">Balun</text>
</g>
<text font-size="3.1" x="251" y="175.5">SKW92</text>
<g font-size="3">
<text x="271.2" y="65">☆</text>
<text x="271.2" y="105.6">☆</text>
<text x="216.2" y="139.3">☆</text>
<text x="87.9" y="158.6">☆</text>
</g>
<text font-size="3" fill="#f0f" x="216.2" y="152.9">☆</text>
<g font-size="2.7">
<text x="233.6" y="60.2">LPF</text>
<text x="146.7" y="89">Matching For RF</text>
<text x="210.5" y="104.5">Matching For Antenna</text>
<text x="146.7" y="131.5">Matching For RF</text>
<text x="21.3" y="145">operation temp : -40~+85</text>
<text x="21.3" y="150.8">40MHz, +/-15ppm, CL=13pF</text>
</g>
<text font-size="2.7" fill="#f0f" x="221.1" y="152.7">：特殊特性</text>
<g font-size="2.3">
<text x="204.7" y="59.8">Notch Filter</text>
<text x="204.7" y="63.7">F=1.2G</text>
</g>
<g font-size="1.7">
<text x="163.7" y="10.8">3.3VD</text>
<text x="192.7" y="10.8">3.3V_RF</text>
<text x="237.5" y="15.8">WF0_2GPA_3V3_IN</text>
<text x="237.5" y="19.7">WF1_TX_3V_IN</text>
<text x="237.5" y="23.5">WF0_TX_3V_IN</text>
<text x="46" y="26.2">WF_AFE_3V3_IN</text>
<text x="237.5" y="27.4">WF1_2GPA_3V3_IN</text>
<text x="71.1" y="30.5">149</text>
<text x="124.9" y="32.4">156</text>
<text x="124.9" y="34.3">9</text>
<text x="237.5" y="31.3">WF_XTAL_3V3_IN</text>
<text x="237.5" y="35.1">WF1_TRX_3V3_IN</text>
<text x="36.3" y="41.7">WF_SX_3V3_IN</text>
<text x="237.5" y="39">WF0_TRX_3V3_IN</text>
<text x="71.1" y="45.9">154</text>
<text x="237.5" y="42.8">WF_SX_3V3_IN</text>
<text x="237.5" y="46.7">WF_AFE_3V3_IN</text>
<text x="159.9" y="53.3">WF0_2GPA_3V3_IN</text>
<text x="124.9" y="57.5">7</text>
<text x="124.9" y="69.1">5</text>
<text x="124.9" y="71">6</text>
<text x="269.9" y="71">1</text>
<text x="277.4" y="71">3</text>
<text x="273.7" y="75.6" transform="rotate(-90 273.7 75.6)">2</text>
<text x="124.9" y="82.6">3</text>
<text x="124.9" y="84.5">4</text>
<text x="46" y="95.7">WF_XTAL_3V3_IN</text>
<text x="159.9" y="95.7">WF1_2GPA_3V3_IN</text>
<text x="71.1" y="100">150</text>
<text x="124.9" y="96.1">1</text>
<text x="124.9" y="98">2</text>
<text x="124.9" y="113.5">12</text>
<text x="124.9" y="109.6">13</text>
<text x="269.9" y="113.5">1</text>
<text x="277.4" y="113.5">3</text>
<text x="71.1" y="117.3">151</text>
<text x="273.7" y="118.1" transform="rotate(-90 273.7 118.1)">2</text>
<text x="40.2" y="122.2" transform="rotate(-90 40.2 122.2)">2</text>
<text x="44" y="122.2" transform="rotate(-90 44 122.2)">1</text>
<text x="71.1" y="125.1">152</text>
<text x="124.9" y="125.1">11</text>
<text x="124.9" y="128.9">10</text>
<text x="40.2" y="133.6" transform="rotate(-90 40.2 133.6)">3</text>
<text x="44" y="133.6" transform="rotate(-90 44 133.6)">4</text>
<text x="71.1" y="138.6">153</text>
<text x="124.9" y="140.5">8</text>
<text x="165.7" y="144">WF1_TX_3V_IN</text>
<text x="179.2" y="138.2">WF0_TX_3V_IN</text>
<text x="124.9" y="146.3">14</text>
<text x="150.2" y="149.8">WF0_TRX_3V3_IN</text>
<text x="124.9" y="152.1">155</text>
<text x="130.9" y="155.6">WF1_TRX_3V3_IN</text>
<text x="124.9" y="157.9">15</text>
<text x="181.5" y="157.7">Keep Away From WF0</text>
<text x="222" y="173.4">Title</text>
<text x="222" y="179.1">Size</text>
<text x="229.8" y="179.1">Document Number</text>
<text x="285.7" y="179.1">Rev</text>
<text x="222" y="184.9">Date:</text>
<text x="224" y="181.1">B</text>
<text x="229.8" y="181.1">&lt;Doc&gt;</text>
<text x="232.1" y="184.9">Wednesday, September 07, 2016</text>
<text x="260.6" y="184.9">Sheet</text>
<text x="270.3" y="184.9">1</text>
<text x="276.1" y="184.9">of</text>
<text x="281.9" y="184.9">8</text>
<text x="287.7" y="181.1">&lt;RevCode&gt;</text>
</g>
<g font-size="1.7" fill="#000080">
<text x="179.6" y="13.1">R1</text>
<text x="185.4" y="13.1">0R</text>
<text x="96" y="22">U1A</text>
<text x="158.3" y="18.9">C135</text>
<text x="158.3" y="22.8">10pF</text>
<text x="166" y="18.9">C136</text>
<text x="166" y="22.8">1uF</text>
<text x="173.8" y="18.9">C137</text>
<text x="173.8" y="22.8">10uF</text>
<text x="179.6" y="24.7">R10</text>
<text x="185.4" y="24.7">0R/NC</text>
<text x="52.2" y="34.4">C138</text>
<text x="52.2" y="38.2">100pF</text>
<text x="204.7" y="42.1">R2</text>
<text x="212.4" y="42.1">0R</text>
<text x="42.5" y="49.8">C144</text>
<text x="42.5" y="53.7">1uF</text>
<text x="50.2" y="49.8">C145</text>
<text x="50.2" y="53.7">100pF</text>
<text x="58" y="49.8">C146</text>
<text x="58" y="53.7">4.7pF</text>
<text x="162.2" y="59.5">C238</text>
<text x="168" y="59.5">C239</text>
<text x="137.1" y="61.4">C236</text>
<text x="137.1" y="65.2">1uF</text>
<text x="144.8" y="61.4">L20</text>
<text x="150.6" y="61.4">L19</text>
<text x="156.4" y="61.4">C237</text>
<text x="156.4" y="65.2">1uF</text>
<text x="162.2" y="63.3">100pF 10uF/NI</text>
<text x="144.8" y="67.2">10nH</text>
<text x="150.6" y="67.2">10nH</text>
<text x="156.4" y="71">L4</text>
<text x="160.2" y="71">1nH</text>
<text x="177.6" y="71">C147</text>
<text x="187.3" y="67.2">L3</text>
<text x="187.3" y="69.1">2.7nH</text>
<text x="193.1" y="71">C148</text>
<text x="208.5" y="69.1">L5</text>
<text x="212.4" y="69.1">1.2nH</text>
<text x="231.7" y="69.1">L6</text>
<text x="235.5" y="69.1">2nH</text>
<text x="249.1" y="69.1">R3</text>
<text x="254.8" y="69.1">0R/NC</text>
<text x="271.1" y="67.6">CON1</text>
<text x="144.8" y="73">C149</text>
<text x="144.8" y="76.8">2pF</text>
<text x="152.5" y="74.9">C150</text>
<text x="168" y="73">C151</text>
<text x="168" y="76.8">NI</text>
<text x="177.6" y="73">10pF</text>
<text x="193.1" y="73">1.2pF</text>
<text x="212.4" y="76.8">C153</text>
<text x="227.8" y="76.8">C154</text>
<text x="245.2" y="76.8">C155</text>
<text x="260.3" y="74.9">SMA/UFLR/RF</text>
<text x="144.8" y="78.8">C156</text>
<text x="144.8" y="82.6">2pF</text>
<text x="152.5" y="78.8">NI</text>
<text x="156.4" y="82.6">L7</text>
<text x="160.2" y="82.6">1nH</text>
<text x="168" y="78.8">C152</text>
<text x="168" y="82.6">NI</text>
<text x="177.6" y="82.6">C157</text>
<text x="189.2" y="82.6">L8</text>
<text x="193.1" y="82.6">2.7nH</text>
<text x="212.4" y="78.8">9pF</text>
<text x="227.8" y="80.7">1.8pF</text>
<text x="245.2" y="80.7">1.8pF</text>
<text x="177.6" y="84.5">10pF</text>
<text x="188.4" y="86.5">C158</text>
<text x="188.4" y="88.8">1.2pF</text>
<text x="162.2" y="101.9">C210</text>
<text x="168" y="101.9">C211</text>
<text x="52.2" y="103.8">C159</text>
<text x="52.2" y="107.7">2.2uF</text>
<text x="59.9" y="103.8">C160</text>
<text x="59.9" y="107.7">100pF</text>
<text x="137.1" y="103.8">C208</text>
<text x="137.1" y="107.7">1uF</text>
<text x="144.8" y="103.8">L10</text>
<text x="150.6" y="103.8">L11</text>
<text x="156.4" y="103.8">C209</text>
<text x="156.4" y="107.7">1uF</text>
<text x="162.2" y="105.8">100pF 10uF/NI</text>
<text x="144.8" y="109.6">10nH</text>
<text x="150.6" y="109.6">10nH</text>
<text x="156.4" y="113.5">L13 2nH</text>
<text x="177.6" y="113.5">C212</text>
<text x="187.3" y="109.6">L12</text>
<text x="187.3" y="111.6">2.7nH</text>
<text x="193.1" y="113.5">C213</text>
<text x="208.5" y="111.6">L14 1.2nH</text>
<text x="231.7" y="111.6">L15 2nH</text>
<text x="251" y="111.6">R27 0R/NC</text>
<text x="271.1" y="110">CON2</text>
<text x="144.8" y="115.4">C214</text>
<text x="144.8" y="119.3">2pF</text>
<text x="152.5" y="117.4">C216</text>
<text x="168" y="115.4">C215</text>
<text x="168" y="119.3">NI</text>
<text x="177.6" y="115.4">10pF</text>
<text x="193.1" y="115.4">1.2pF</text>
<text x="212.4" y="119.3">C221</text>
<text x="227.8" y="119.3">C219</text>
<text x="245.2" y="119.3">C220</text>
<text x="260.3" y="117.4">SMA/UFLR/RF</text>
<text x="61.8" y="121.2">C161</text>
<text x="61.8" y="125.1">NI/1.3pF</text>
<text x="144.8" y="121.2">C217</text>
<text x="144.8" y="125.1">2pF</text>
<text x="152.5" y="121.2">NI</text>
<text x="156.4" y="125.1">L16 2nH</text>
<text x="168" y="121.2">C218</text>
<text x="168" y="125.1">NI</text>
<text x="177.6" y="125.1">C222</text>
<text x="189.2" y="125.1">L17 2.7nH</text>
<text x="212.4" y="121.2">9pF</text>
<text x="227.8" y="123.1">1.8pF</text>
<text x="245.2" y="123.1">1.8pF</text>
<text x="177.6" y="127">10pF</text>
<text x="188.4" y="128.9">C223</text>
<text x="188.4" y="131.3">1.2pF</text>
<text x="46.4" y="134.7">U2</text>
<text x="46.4" y="136.7">XTAL/3.2x2.5/40MHz</text>
<text x="187.3" y="144.4">C163</text>
<text x="187.3" y="148.3">2.2uF</text>
<text x="148.7" y="156">C166</text>
<text x="154.5" y="156">C167</text>
<text x="160.2" y="156">C168</text>
<text x="168" y="150.2">C164</text>
<text x="168" y="154.1">2.2uF</text>
<text x="129.4" y="161.8">C169</text>
<text x="135.2" y="161.8">C170</text>
<text x="140.9" y="161.8">C171</text>
<text x="148.7" y="159.8">4.7pF</text>
<text x="154.5" y="159.8">1uF</text>
<text x="160.2" y="159.8">100pF</text>
<text x="129.4" y="165.6">4.7pF</text>
<text x="135.2" y="165.6">1uF</text>
<text x="140.9" y="165.6">100pF</text>
<text x="100.4" y="171.4">MT7628A</text>
</g>
<g font-size="1.7" fill="#004080">
<text x="76.3" y="31.7">AVDD33_WF_RFDIG</text>
<text x="110.2" y="33.6">WF0_LNA_EXT</text>
<text x="110.2" y="35.5">WF1_LNA_EXT</text>
<text x="76.3" y="47.1">AVDD33_WF_SX</text>
<text x="110.8" y="58.7">AVSS33_RF_3</text>
<text x="110.6" y="70.3">WF0_RFIOP_1</text>
<text x="110.6" y="72.2">WF0_RFIOP_2</text>
<text x="110.6" y="83.8">WF0_RFION_1</text>
<text x="110.6" y="85.7">WF0_RFION_2</text>
<text x="76.3" y="101.2">AVDD33_XTAL</text>
<text x="110.8" y="97.3">AVSS33_RF_1</text>
<text x="110.8" y="99.2">AVSS33_RF_2</text>
<text x="110.8" y="110.8">AVSS33_RF_5</text>
<text x="76.3" y="118.5">XTALIN</text>
<text x="112.6" y="114.7">WF1_RFIOP</text>
<text x="76.3" y="126.3">AVSS33_XTAL</text>
<text x="110.8" y="130.1">AVSS33_RF_4</text>
<text x="112.5" y="126.3">WF1_RFION</text>
<text x="76.3" y="139.8">CLKOUTP</text>
<text x="107.9" y="141.7">AVDD33_WF0_TX</text>
<text x="107.9" y="147.5">AVDD33_WF1_TX</text>
<text x="106.7" y="153.3">AVDD33_WF0_TRX</text>
<text x="106.7" y="159.1">AVDD33_WF1_TRX</text>
</g>
<g font-size="1.7" fill="#f00">
<text x="203.1" y="70.9">RFOUT_G0_L</text>
<text x="218.5" y="70.9">RFOUT_G0</text>
<text x="261" y="70.9">WF0_iPA</text>
<text x="218.5" y="113.4">RFOUT_G1</text>
<text x="261" y="113.4">WF1_iPA</text>
</g>
<text font-size="1.5" fill="#00f" x="38.9" y="124.1" transform="rotate(90 38.9 124.1)">2.5x3.2</text>
<g font-size="1.4">
<text x="30.9" y="1.5">5</text>
<text x="88.8" y="1.5">4</text>
<text x="146.7" y="1.5">3</text>
<text x="204.7" y="1.5">2</text>
<text x="262.6" y="1.5">1</text>
<text x=".5" y="26.1">D</text>
<text x="292" y="26.1">D</text>
<text x=".5" y="71.9">C</text>
<text x="292" y="71.9">C</text>
<text x=".5" y="117.8">B</text>
<text x="292" y="117.8">B</text>
<text x=".5" y="163.6">A</text>
<text x="292" y="163.6">A</text>
<text x="30.9" y="186.8">5</text>
<text x="88.8" y="186.8">4</text>
<text x="146.7" y="186.8">3</text>
<text x="204.7" y="186.8">2</text>
<text x="262.6" y="186.8">1</text>
</g>
<g font-size="1.3">
<text x="181.5" y="18.5">0603</text>
<text x="208.5" y="43.5">0603</text>
<text x="48.3" y="107.3">0603</text>
</g>
</svg>
